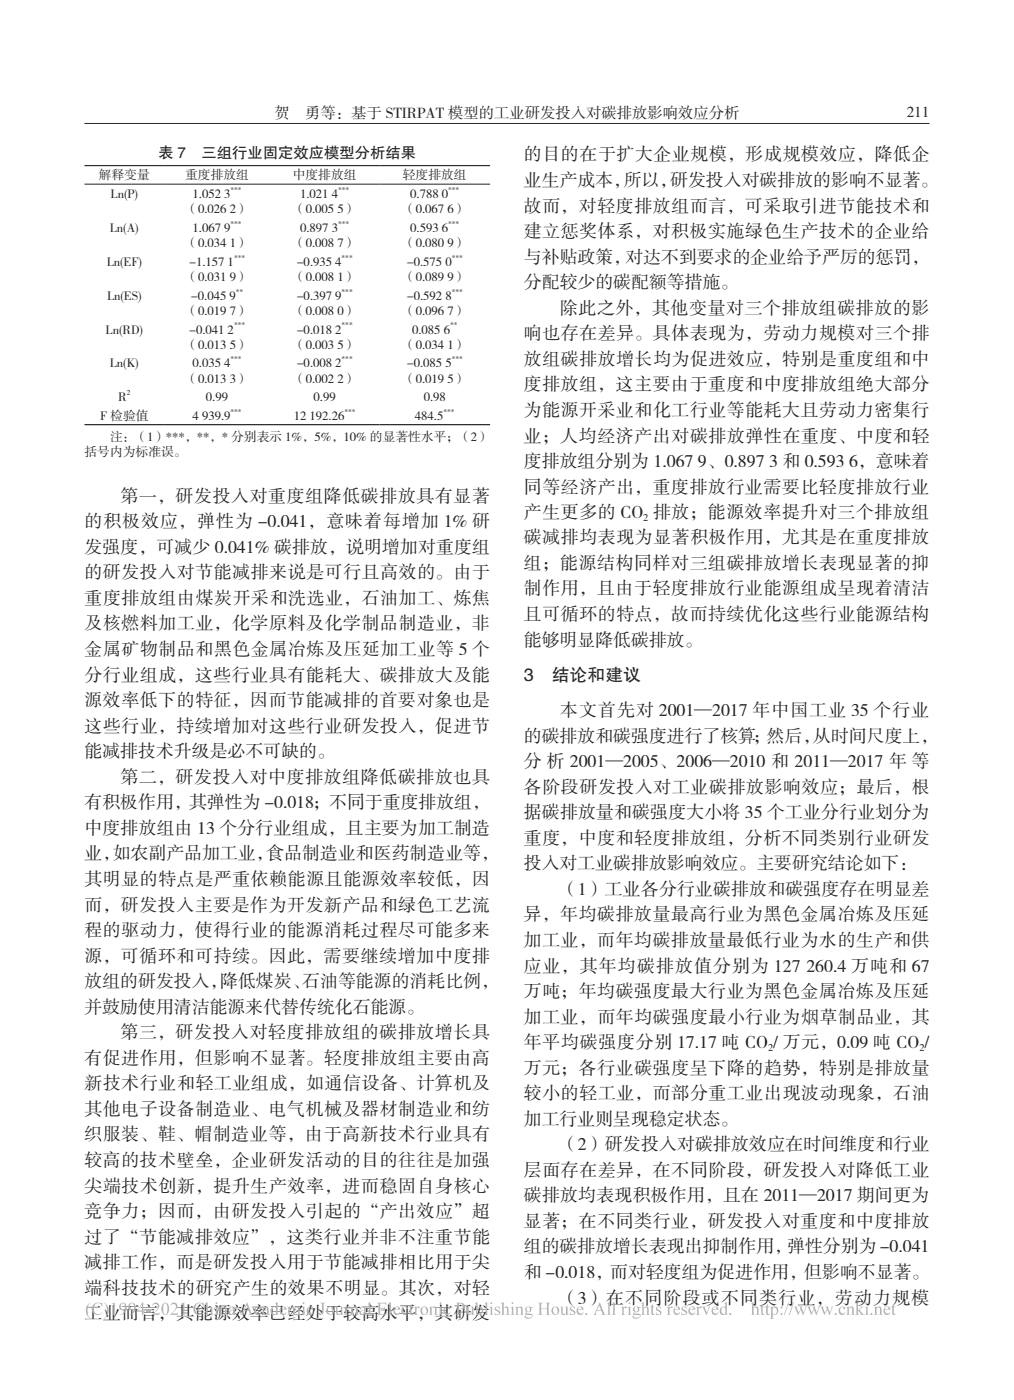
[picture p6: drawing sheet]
<svg xmlns="http://www.w3.org/2000/svg" width="210mm" height="290mm" viewBox="0 0 210 290" stroke-linecap="round" stroke-linejoin="round" font-family="sans-serif">
<path d="M17.5 25.6h175M17.5 38.1h84" fill="none" stroke="#231f20" stroke-width=".21"/>
<path d="M17.5 34.3h84M17.5 88h84" fill="none" stroke="#231f20" stroke-width=".25"/>
<g fill="#b3b3b3">
<path d="M67.5 271.5a.85 .85 0 0 1 1.7 0 .85 .85 0 0 1-1.7 0zM68.1 270.8a.99 .99 0 0 0 .3 1.5 .85 .85 0 0 0 .4-.8 .85 .85 0 0 0-.6-.7z" fill-rule="evenodd"/>
<path d="M19.5 270.1a1.78 1.78 0 0 1 1.5-.2l.1-.1 .1 .9a.92 .92 0 0 0-1.1-.7 .92 .92 0 0 0-.7 1.2 .98 .98 0 0 0 .7 1 .98 .98 0 0 0 1.2-.4 1.24 1.24 0 0 1-1.9 .3 1.24 1.24 0 0 1 .1-2z" fill-rule="evenodd"/>
<path d="M56.9 270l.6-.2v2.3l.2 .1-.5 .2v-.3a.74 .74 0 0 1-1 .1 .74 .74 0 0 1-.1-1.1l.5-.4 .6 .1v-.7zM56.6 270.9a.75 .75 0 0 0-.2 .8 .75 .75 0 0 0 .6 .4l.2-.1v-.8a.38 .38 0 0 0-.2-.4 .38 .38 0 0 0-.4 .1z" fill-rule="evenodd"/>
<path d="M138 270.8l.6-.2v.4l.3-.3 .3-.1a.2 .2 0 0 1 0 .4 .2 .2 0 0 1-.3-.1l-.3 .3v.9l.4 .3h-.9l.2-.2v-1.3z" fill-rule="evenodd"/>
<path d="M175.2 270.8l.6-.2v.3a.54 .54 0 0 1 .7-.3 .54 .54 0 0 1 .3 .7v.8l.3 .3h-.9l.3-.3v-1l-.3-.3-.4 .3v1l.3 .3h-.9l.2-.1 .1-.3v-1.1z" fill-rule="evenodd"/>
<path d="M29.5 269.8h.2v1.6h.3v.3h-.3v.7h-.3v-.7h-1v-.2zM29.4 270.2l-.9 1.2h.9z" fill-rule="evenodd"/>
<path d="M30.3 271.3h1v.4h-1z" fill-rule="evenodd"/>
<path d="M167.1 270.7h.8l-.2 .1 .4 1.1 .4-.8-.3-.4h.7l-.2 .2 .5 1 .3-1.1-.2-.1h.5l-.7 1.7-.5-1.1-.6 1.1-.6-1.5z" fill-rule="evenodd"/>
<path d="M21.5 269.8a1.91 1.91 0 0 1 0 3.4 2.47 2.47 0 0 0 0-3.4z" fill-rule="evenodd"/>
<path d="M108.9 270.8l.5-.2 .9 .2-.3 .1a.68 .68 0 0 1-.2 .8 .68 .68 0 0 1-.7 .1l-.1 .2 .2 .1a.72 .72 0 0 1 1.1 .5 .9 .9 0 0 1-.8 .6 .9 .9 0 0 1-.8-.5l.2-.3-.1-.4 .3-.2-.3-.4zM109.1 270.8a.49 .49 0 0 0 0 .6 .49 .49 0 0 0 .6 .2 .5 .5 0 0 0 0-.6 .5 .5 0 0 0-.6-.2zM109 272.4l-.1 .2a.73 .73 0 0 0 .7 .4 .73 .73 0 0 0 .6-.5z" fill-rule="evenodd"/>
<path d="M37.5 270.1l.7-.3v2.4l.3 .2h-.9l.3-.2v-2z" fill-rule="evenodd"/>
<path d="M114.2 271.5a.84 .84 0 0 1 1.6 0 .84 .84 0 0 1-1.6 0zM114.8 270.8a.99 .99 0 0 0 .3 1.5 .85 .85 0 0 0 .4-.8 .85 .85 0 0 0-.6-.7z" fill-rule="evenodd"/>
<path d="M92.1 270.9a.56 .56 0 0 1 .6-.3 .56 .56 0 0 1 .5 .5 .27 .27 0 0 1-.3 0 .27 .27 0 0 1-.1-.3 .6 .6 0 0 0-.7 .4 .6 .6 0 0 0 .2 .7 .55 .55 0 0 0 .6 .2 .55 .55 0 0 0 .4-.4 .76 .76 0 0 1-1 .7 .76 .76 0 0 1-.4-1.1z" fill-rule="evenodd"/>
<path d="M45.3 270.8l.6-.2v.3a.54 .54 0 0 1 .7-.3 .54 .54 0 0 1 .3 .7v.8l.3 .3h-.8l.2-.3v-1l-.2-.3-.5 .3v1l.3 .3h-.9l.2-.1 .1-.3v-1.1z" fill-rule="evenodd"/>
<path d="M47.6 270.8a.6 .6 0 0 1 .7-.2 .6 .6 0 0 1 .3 .6v.9h.3l-.4 .3-.2-.3a.51 .51 0 0 1-.9 .1 .51 .51 0 0 1 .4-.8l.5-.1v-.3a.32 .32 0 0 0-.4-.2 .32 .32 0 0 0-.2 .4l-.3-.1zM47.7 271.7a.34 .34 0 0 0 .1 .5 .34 .34 0 0 0 .5-.2v-.6z" fill-rule="evenodd"/>
<path d="M76.1 270l.6-.2v2.3l.2 .3h-.8l.3-.2v-2.1z" fill-rule="evenodd"/>
<path d="M51.2 269.8l.8 2.1 .5 .5h-1l.2-.2-.2-.7h-.9l-.3 .6 .3 .3h-.8l.3-.3zM51.1 270.4l-.5 1h.9z" fill-rule="evenodd"/>
<path d="M118.1 270.8l.9-.2v.6a.44 .44 0 0 0-.3-.4 .44 .44 0 0 0-.5 .1l.3 .4a.59 .59 0 0 1 .6 .8 .59 .59 0 0 1-1 .2l-.1 .1v-.6a.48 .48 0 0 0 .4 .5 .48 .48 0 0 0 .5-.3l-.1-.2-.8-.6z" fill-rule="evenodd"/>
<path d="M80.4 270l.6-.2v2.2v.3l.2 .1h-.8l.2-.2 .1-.2v-1.8l-.1-.2z" fill-rule="evenodd"/>
<path d="M59.4 270.8l.6-.2v.4a.55 .55 0 0 1 .5-.4 .55 .55 0 0 1 .5 .4 .53 .53 0 0 1 .7-.4 .53 .53 0 0 1 .4 .7v.9l.2 .2h-.8l.2-.2v-1a.35 .35 0 0 0-.3-.4 .35 .35 0 0 0-.4 .4v1l.3 .2h-.8l.2-.2v-1a.37 .37 0 0 0-.3-.4 .37 .37 0 0 0-.4 .3v1.1l.3 .2h-.9l.3-.1v-.3v-1.1z" fill-rule="evenodd"/>
<path d="M62.7 269.9a.2 .2 0 0 1 .4 0 .2 .2 0 0 1-.4 0zM62.4 270.8l.6-.2v1.6l.3 .2h-.8l.2-.3v-1.2z" fill-rule="evenodd"/>
<path d="M177.1 270l.6-.2v1.6l.5-.5v-.2h.7l-.9 .6 1 1.1h-.8l.1-.2-.6-.8v.8l.2 .2h-.8l.2-.1 .1-.3v-1.9z" fill-rule="evenodd"/>
<path d="M179.3 269.9a.2 .2 0 0 1 .4 0 .2 .2 0 0 1-.4 0zM179.1 270.8l.6-.2v1.5l.3 .3h-.9l.3-.2v-.2l-.1-1.1z" fill-rule="evenodd"/>
<path d="M126.8 270l.5-.2v2.4l.3 .2h-.8l.2-.4v-1.9z" fill-rule="evenodd"/>
<path d="M78 269.9h2v.5l-.2-.3-1.1-.1v1l.9-.1 .1-.3v.9l-.2-.3-.8-.1v1l.2 .1a.9 .9 0 0 0 1.2-.5l-.2 .7h-1.9l.3-.2 .1-.3v-1.8z" fill-rule="evenodd"/>
<path d="M69.3 270.7h.6v1.1a.36 .36 0 0 0 .3 .4 .36 .36 0 0 0 .4-.3v-1l-.3-.2h.6v1.4l.3 .1-.6 .2v-.3a.52 .52 0 0 1-.7 .3 .52 .52 0 0 1-.3-.6v-1z" fill-rule="evenodd"/>
<path d="M71.2 270.8l.6-.2v.4l.3-.3 .3 .1a.23 .23 0 0 1-.1 .2 .23 .23 0 0 1-.3-.1l-.2 .3v.9l.3 .3h-.9l.3-.2v-1.3z" fill-rule="evenodd"/>
<path d="M180.9 270.8l.6-.2v.3a.54 .54 0 0 1 .7-.3 .54 .54 0 0 1 .4 .7v.9l.2 .2h-.8l.2-.3v-.8v-.4l-.2-.1-.5 .3v1l.3 .3h-.8l.2-.3v-1.2z" fill-rule="evenodd"/>
<path d="M18.4 270.1l.4-.3a2.47 2.47 0 0 0 0 3.4 1.93 1.93 0 0 1-.4-3.1z" fill-rule="evenodd"/>
<path d="M91 269.9a.2 .2 0 0 1 .4 0 .2 .2 0 0 1-.4 0zM90.8 270.8l.6-.2v1.6l.3 .2h-.9l.3-.3v-1.2z" fill-rule="evenodd"/>
<path d="M40.5 270.1a1.76 1.76 0 0 1 1.5-.2l.2-.1v.9a.9 .9 0 0 0-1.1-.7 .9 .9 0 0 0-.6 1.2 .96 .96 0 0 0 .6 1 .96 .96 0 0 0 1.2-.4 1.24 1.24 0 0 1-1.9 .3 1.24 1.24 0 0 1 .1-2z" fill-rule="evenodd"/>
<path d="M128.6 270.8l.6-.2v.4l.4-.4a.18 .18 0 0 1 .2 .2 .18 .18 0 0 1-.1 .2l-.3-.1-.2 .3v1l.3 .2h-.9l.2-.2 .1-.2-.1-1.1z" fill-rule="evenodd"/>
<path d="M83.4 270.9a.56 .56 0 0 1 .6-.3 .56 .56 0 0 1 .4 .5 .27 .27 0 0 1-.3 0 .27 .27 0 0 1-.1-.3 .6 .6 0 0 0-.6 .4 .6 .6 0 0 0 .2 .7 .55 .55 0 0 0 .5 .2 .55 .55 0 0 0 .5-.4 .76 .76 0 0 1-1 .7 .76 .76 0 0 1-.5-1.1z" fill-rule="evenodd"/>
<path d="M85.7 270.8l.6-.2v.4l.4-.4a.18 .18 0 0 1 .2 .2 .18 .18 0 0 1-.1 .2l-.3-.1-.2 .3v1l.3 .2h-.9l.2-.2 .1-.2-.1-1.1z" fill-rule="evenodd"/>
<path d="M183.2 270.9a.67 .67 0 0 1 .8-.2 .67 .67 0 0 1 .4 .6h-1.2a.6 .6 0 0 0 .4 .8 .6 .6 0 0 0 .8-.4 .73 .73 0 0 1-1 .7 .73 .73 0 0 1-.4-1.1zM183.4 270.8l-.2 .4h.8a.4 .4 0 0 0-.2-.4 .4 .4 0 0 0-.4 0z" fill-rule="evenodd"/>
<path d="M88.8 270.8l.6-.2v.3a.54 .54 0 0 1 .7-.3 .54 .54 0 0 1 .3 .7v.9l.3 .2h-.8l.2-.3v-.8l-.1-.4-.2-.1-.4 .3v1l.2 .3h-.8l.3-.3v-1.2z" fill-rule="evenodd"/>
<path d="M54.6 270.8a.62 .62 0 0 1 .7-.2 .62 .62 0 0 1 .3 .6v.9h.3l-.4 .3-.2-.3a.51 .51 0 0 1-.9 .1 .51 .51 0 0 1 .4-.8l.5-.1v-.3a.36 .36 0 0 0-.5-.2 .36 .36 0 0 0-.2 .4l-.2-.1zM54.7 271.7l-.1 .2 .2 .3 .5-.2v-.6z" fill-rule="evenodd"/>
<path d="M42.4 270l.6-.2v1.1a.54 .54 0 0 1 .7-.3 .54 .54 0 0 1 .3 .8v.8l.3 .2h-.9l.3-.3v-1a.35 .35 0 0 0-.3-.3 .35 .35 0 0 0-.4 .3v1.1l.3 .2h-.9l.3-.3v-2z" fill-rule="evenodd"/>
<path d="M141.3 270.8l.9-.2v.6a.44 .44 0 0 0-.3-.4 .44 .44 0 0 0-.5 .1l.3 .4a.59 .59 0 0 1 .5 .8 .59 .59 0 0 1-.9 .2l-.2 .1v-.6a.48 .48 0 0 0 .4 .5 .48 .48 0 0 0 .5-.3v-.2l-.8-.6z" fill-rule="evenodd"/>
<path d="M94.4 269.9h.9a.76 .76 0 0 1 1 .8 .76 .76 0 0 1-1.2 .5v.9l.3 .3h-1l.3-.2v-.3v-1.8zM95.1 270v1.1a.57 .57 0 0 0 .8-.5 .57 .57 0 0 0-.8-.6z" fill-rule="evenodd"/>
<path d="M96.4 270.7h.6v1.1a.36 .36 0 0 0 .3 .4 .36 .36 0 0 0 .4-.3v-1l-.2-.2h.5v1.4l.3 .1-.6 .2v-.3a.54 .54 0 0 1-.6 .3 .54 .54 0 0 1-.4-.6v-1z" fill-rule="evenodd"/>
<path d="M98.3 270l.6-.2v1.1a.7 .7 0 0 1 .9-.1 .7 .7 0 0 1 .2 .9 .92 .92 0 0 1-1.4 .5v-2l-.1-.2zM98.9 271.1v1a.65 .65 0 0 0 .9-.4 .65 .65 0 0 0-.6-.8z" fill-rule="evenodd"/>
<path d="M100.3 270l.6-.2v2.3l.2 .3h-.8l.3-.2v-2.1z" fill-rule="evenodd"/>
<path d="M101.6 269.9a.18 .18 0 0 1 .3 0 .18 .18 0 0 1-.3 0zM101.4 270.8l.5-.2v1.5l.3 .3h-.8l.2-.2v-.2v-1.1z" fill-rule="evenodd"/>
<path d="M161.6 270.8a.25 .25 0 0 1 .5 0 .25 .25 0 0 1-.5 0zM161.6 272.2a.25 .25 0 0 1 .5 0 .25 .25 0 0 1-.5 0z" fill-rule="evenodd"/>
<path d="M103.7 270l.6-.2v1.1a.54 .54 0 0 1 .7-.3 .54 .54 0 0 1 .3 .8v.8l.3 .2h-.9l.3-.3v-1a.35 .35 0 0 0-.3-.3 .35 .35 0 0 0-.4 .3v1.1l.3 .2h-.8l.2-.3v-2z" fill-rule="evenodd"/>
<path d="M150 270l.5-.2v2.3l.3 .1-.6 .2v-.3a.74 .74 0 0 1-1 .1 .74 .74 0 0 1-.1-1.1l.5-.4 .6 .1v-.7zM149.5 270.9a.77 .77 0 0 0 .6 1.2l.1-.1v-.8a.39 .39 0 0 0-.2-.4 .39 .39 0 0 0-.5 .1z" fill-rule="evenodd"/>
<path d="M173.9 270.9a.59 .59 0 0 1 .7-.3 .59 .59 0 0 1 .4 .5 .29 .29 0 0 1-.3 0 .29 .29 0 0 1-.1-.3 .6 .6 0 0 0-.6 .4 .6 .6 0 0 0 .1 .7 .55 .55 0 0 0 .6 .2 .55 .55 0 0 0 .4-.4 .76 .76 0 0 1-1 .7 .76 .76 0 0 1-.4-1.1z" fill-rule="evenodd"/>
<path d="M35.6 270a.77 .77 0 0 1 1.1 .2 .77 .77 0 0 1-.3 1.1l-.8 .8h1l.3-.2-.2 .5h-1.5a2.65 2.65 0 0 0 1.2-2 .6 .6 0 0 0-.6-.3 .6 .6 0 0 0-.5 .4z" fill-rule="evenodd"/>
<path d="M26.9 270a.86 .86 0 0 1 1 .1 .86 .86 0 0 1 .2 1 1.38 1.38 0 0 1-1.5 1.3 1.21 1.21 0 0 0 1.1-1.1 .78 .78 0 0 1-1.1-.2 .78 .78 0 0 1 .3-1.1zM27 270.1a.64 .64 0 0 0-.1 .8 .64 .64 0 0 0 .8 .3 .74 .74 0 0 0-.5-1.2z" fill-rule="evenodd"/>
<path d="M111.4 269.9h1l-.3 .2v1h1.2v-1.1l-.4-.1h1.1l-.3 .1-.1 .3v1.8l.4 .3h-1.1l.3-.2 .1-1h-1.2v1l.3 .2h-1l.3-.2v-.3v-1.9z" fill-rule="evenodd"/>
<path d="M116 270.7h.5v1.1a.36 .36 0 0 0 .3 .4 .36 .36 0 0 0 .4-.3v-1l-.2-.2h.5v1.4l.3 .1-.6 .2v-.3a.52 .52 0 0 1-.6 .3 .52 .52 0 0 1-.4-.6v-1z" fill-rule="evenodd"/>
<path d="M164.3 269.8h.1l-.9 2.6h-.1z" fill-rule="evenodd"/>
<path d="M119.7 270.9a.67 .67 0 0 1 .7-.2 .67 .67 0 0 1 .5 .6h-1.2a.6 .6 0 0 0 .4 .8 .6 .6 0 0 0 .7-.4 .74 .74 0 0 1-.9 .7 .74 .74 0 0 1-.5-1.1zM119.8 270.8l-.1 .4h.8a.39 .39 0 0 0-.2-.4 .39 .39 0 0 0-.5 0z" fill-rule="evenodd"/>
<path d="M23.1 270.1l.6-.3v2.3l.4 .3h-1l.3-.2 .1-1.6-.1-.4z" fill-rule="evenodd"/>
<path d="M52.9 270.9a.59 .59 0 0 1 .7-.3 .59 .59 0 0 1 .4 .5 .29 .29 0 0 1-.3 0 .29 .29 0 0 1-.1-.3 .6 .6 0 0 0-.7 .4 .6 .6 0 0 0 .2 .7 .55 .55 0 0 0 .6 .2 .55 .55 0 0 0 .4-.4 .76 .76 0 0 1-1 .7 .76 .76 0 0 1-.4-1.1z" fill-rule="evenodd"/>
<path d="M169.9 270.7h.7l-.1 .3 .4 .9 .3-.8-.3-.4h.7l-.1 .2 .4 1 .4-1-.3-.2h.6l-.3 .2-.5 1.5-.5-1.1-.6 1.1z" fill-rule="evenodd"/>
<path d="M66.3 269.9h1.1l-.4 .2v1.4a.58 .58 0 0 1-.2 .8 .58 .58 0 0 1-.8-.2l.2-.2 .3 .4 .2-.2v-1.9z" fill-rule="evenodd"/>
<path d="M132.8 270l.5-.2v1.1a.55 .55 0 0 1 .7-.2 .55 .55 0 0 1 .3 .7v.7l.3 .3h-.8l.2-.3v-1a.35 .35 0 0 0-.3-.3 .35 .35 0 0 0-.4 .3v1l.3 .3h-.8l.2-.1v-.3v-1.8v-.2z" fill-rule="evenodd"/>
<path d="M106 269.9a.18 .18 0 0 1 .3 0 .18 .18 0 0 1-.3 0zM105.7 270.8l.6-.2v1.5l.3 .3h-.9l.3-.2v-.2v-1.1z" fill-rule="evenodd"/>
<path d="M125.7 270l.6-.2v2.2v.3l.2 .1h-.8l.2-.2 .1-.2v-1.8l-.1-.2z" fill-rule="evenodd"/>
<path d="M130.2 269.9a.2 .2 0 0 1 .4 0 .2 .2 0 0 1-.4 0zM129.9 270.8l.6-.2v1.5l.3 .3h-.8l.2-.2v-1.3z" fill-rule="evenodd"/>
<path d="M106.6 270.8l.6-.2v.3a.54 .54 0 0 1 .7-.3 .54 .54 0 0 1 .3 .7v.8l.3 .3h-.8l.2-.3v-1l-.2-.3-.5 .3v1l.3 .3h-.9l.3-.1v-.3v-1.1z" fill-rule="evenodd"/>
<path d="M81.7 270.9a.67 .67 0 0 1 .7-.2 .67 .67 0 0 1 .5 .6h-1.2a.6 .6 0 0 0 .4 .8 .6 .6 0 0 0 .7-.4 .73 .73 0 0 1-.9 .7 .73 .73 0 0 1-.4-1.1zM81.8 270.8l-.1 .4h.8a.4 .4 0 0 0-.2-.4 .4 .4 0 0 0-.5 0z" fill-rule="evenodd"/>
<path d="M85.2 270.1v.6h.4l-.4 .1v1.3l.2 .1 .3-.1a.39 .39 0 0 1-.5 .3 .39 .39 0 0 1-.3-.5v-1.1l-.3-.1z" fill-rule="evenodd"/>
<path d="M136 270.8l.8-.2v.6a.45 .45 0 0 0-.2-.4 .45 .45 0 0 0-.5 .1v.2l.2 .2a.59 .59 0 0 1 .6 .8 .59 .59 0 0 1-.9 .2l-.1 .1v-.6a.45 .45 0 0 0 .3 .5 .45 .45 0 0 0 .5-.3l-.1-.2-.7-.4z" fill-rule="evenodd"/>
<path d="M25 270a.93 .93 0 0 1 1.1 .2 .93 .93 0 0 1 .1 1.2 1.34 1.34 0 0 1-1.5 1 1.26 1.26 0 0 0 1.1-1.1 .77 .77 0 0 1-1.1-.3 .77 .77 0 0 1 .3-1zM25.3 270a.64 .64 0 0 0-.3 .8 .64 .64 0 0 0 .9 .3 .99 .99 0 0 0-.5-1.2z" fill-rule="evenodd"/>
<path d="M87 271.5a.85 .85 0 0 1 1.7 0 .85 .85 0 0 1-1.7 0zM87.5 270.9a.86 .86 0 0 0 .6 1.4 .91 .91 0 0 0-.4-1.5z" fill-rule="evenodd"/>
<path d="M142.8 270.9a.67 .67 0 0 1 .8-.2 .67 .67 0 0 1 .4 .6h-1.2a.6 .6 0 0 0 .4 .8 .6 .6 0 0 0 .8-.4 .74 .74 0 0 1-1 .7 .74 .74 0 0 1-.4-1.1zM143 270.8l-.2 .4h.8a.39 .39 0 0 0-.2-.4 .39 .39 0 0 0-.4 0z" fill-rule="evenodd"/>
<path d="M144.1 270.8l.6-.2v.4l.4-.4a.18 .18 0 0 1 .2 .2 .18 .18 0 0 1-.1 .2l-.3-.1-.2 .3v1l.3 .2h-.9l.2-.2 .1-.2v-1.1z" fill-rule="evenodd"/>
<path d="M147.6 270.9a.67 .67 0 0 1 .8-.2 .67 .67 0 0 1 .4 .6h-1.2a.6 .6 0 0 0 .4 .8 .6 .6 0 0 0 .8-.4 .74 .74 0 0 1-1 .7 .74 .74 0 0 1-.4-1.1zM147.8 270.8l-.2 .4h.8a.39 .39 0 0 0-.2-.4 .39 .39 0 0 0-.4 0z" fill-rule="evenodd"/>
<path d="M33.8 270.1a.75 .75 0 0 1 .9-.2 .75 .75 0 0 1 .3 .9 1.09 1.09 0 0 1-1 1.5 1.75 1.75 0 0 1-.2-2.2zM34.1 270a2.28 2.28 0 0 0 0 2.3h.1a1.76 1.76 0 0 0 .3-2.2z" fill-rule="evenodd"/>
<path d="M139.7 270.9a.67 .67 0 0 1 .7-.2 .67 .67 0 0 1 .5 .6h-1.2a.6 .6 0 0 0 .4 .8 .6 .6 0 0 0 .7-.4 .73 .73 0 0 1-.9 .7 .73 .73 0 0 1-.4-1.1zM139.8 270.8l-.1 .4h.8a.4 .4 0 0 0-.2-.4 .4 .4 0 0 0-.5 0z" fill-rule="evenodd"/>
<path d="M155.5 270l.6-.2v1.1a.55 .55 0 0 1 .7-.3 .55 .55 0 0 1 .3 .8v.8l.2 .2h-.8l.3-.3v-1a.35 .35 0 0 0-.4-.3 .35 .35 0 0 0-.3 .3v1.1l.2 .2h-.8l.3-.2v-2.1z" fill-rule="evenodd"/>
<path d="M157.9 270.1v.6h.4l-.4 .1 .1 1.3v.1l.4-.1a.38 .38 0 0 1-.4 .3 .38 .38 0 0 1-.3-.5v-1.1l-.3-.1z" fill-rule="evenodd"/>
<path d="M131.3 270.8l.5-.2 .8 .2v.1h-.3a.68 .68 0 0 1-.1 .8 .68 .68 0 0 1-.8 .1l-.1 .2 .3 .1a.75 .75 0 0 1 1.1 .5 .93 .93 0 0 1-.9 .6 .93 .93 0 0 1-.8-.5l.3-.3-.2-.3 .3-.3-.3-.4zM131.5 270.8a.49 .49 0 0 0-.1 .6 .49 .49 0 0 0 .6 .2 .5 .5 0 0 0 .1-.6 .5 .5 0 0 0-.6-.2zM131.4 272.4l-.2 .2a.72 .72 0 0 0 .7 .4 .72 .72 0 0 0 .6-.5z" fill-rule="evenodd"/>
<path d="M159.4 270.8l.6-.2v.4a.62 .62 0 0 1 .8-.3 .62 .62 0 0 1 .4 .7 .76 .76 0 0 1-.3 .9 .76 .76 0 0 1-.9 0v.6l.3 .3h-.9l.3-.2v-2.1zM160.2 271l-.2 .1v.7a.47 .47 0 0 0 .6 .5 .47 .47 0 0 0 .3-.7 .5 .5 0 0 0-.1-.6 .5 .5 0 0 0-.6 0z" fill-rule="evenodd"/>
<path d="M102.6 270.8l.9-.2v.6a.47 .47 0 0 0-.3-.4 .47 .47 0 0 0-.5 .1l.2 .4a.59 .59 0 0 1 .6 .8 .59 .59 0 0 1-.9 .2l-.2 .1v-.6a.48 .48 0 0 0 .4 .5 .48 .48 0 0 0 .5-.3l-.1-.2-.7-.4z" fill-rule="evenodd"/>
<path d="M163.3 269.8h.1l-.9 2.6h-.2z" fill-rule="evenodd"/>
<path d="M145.3 270.7h.9l-.2 .2 .4 1 .4-1.1-.2-.1h.5l-.8 1.7-.7-1.6z" fill-rule="evenodd"/>
<path d="M31.8 270a.77 .77 0 0 1 1.1 .2 .77 .77 0 0 1-.3 1.1l-.7 .8h.9l.3-.2-.2 .5-1.4-.1a2.08 2.08 0 0 0 1.1-1.9 .62 .62 0 0 0-1.1 .1z" fill-rule="evenodd"/>
<path d="M164.4 270.7h.7l-.1 .2 .4 1 .4-.8-.3-.4h.7l-.2 .2 .4 1 .4-1.1-.2-.1h.5l-.2 .2-.5 1.5-.6-1.1-.5 1.1-.6-1.5z" fill-rule="evenodd"/>
<path d="M124.2 269.8l.9 2.1 .4 .5h-1l.2-.2-.1-.7h-1l-.3 .6 .3 .3h-.8l.4-.3zM124.1 270.4l-.5 1h.9z" fill-rule="evenodd"/>
<path d="M58.1 270.9a.67 .67 0 0 1 .8-.2 .67 .67 0 0 1 .4 .6h-1.1a.6 .6 0 0 0 .3 .8 .6 .6 0 0 0 .8-.4 .74 .74 0 0 1-1 .7 .74 .74 0 0 1-.4-1.1zM58.3 270.8l-.1 .4h.7a.39 .39 0 0 0-.1-.4 .39 .39 0 0 0-.5 0z" fill-rule="evenodd"/>
<path d="M63.7 270.9a.56 .56 0 0 1 .7-.3 .56 .56 0 0 1 .4 .5 .27 .27 0 0 1-.3 0 .27 .27 0 0 1-.1-.3 .6 .6 0 0 0-.6 .4 .6 .6 0 0 0 .2 .7 .55 .55 0 0 0 .5 .2 .55 .55 0 0 0 .4-.4 .76 .76 0 0 1-.9 .7 .76 .76 0 0 1-.5-1.1z" fill-rule="evenodd"/>
<path d="M135.1 270.1l.1 .6h.4l-.4 .1v1.3l.2 .1 .2-.1a.38 .38 0 0 1-.4 .3 .38 .38 0 0 1-.3-.5v-1.1l-.3-.1z" fill-rule="evenodd"/>
<path d="M158.9 270.1l.1 .6h.4l-.4 .1v1.3l.1 .1 .3-.1a.38 .38 0 0 1-.4 .3 .38 .38 0 0 1-.3-.5v-1.1l-.3-.1z" fill-rule="evenodd"/>
<path d="M44.6 269.9a.2 .2 0 0 1 .4 0 .2 .2 0 0 1-.4 0zM44.4 270.8l.6-.2v1.5l.3 .3h-.9l.3-.2v-.2v-1.1z" fill-rule="evenodd"/>
<path d="M72.4 270.8l.6-.2v.3a.54 .54 0 0 1 .7-.3 .54 .54 0 0 1 .3 .7v.9l.3 .2h-.8l.2-.3v-.8v-.4l-.3-.1-.4 .3v1l.3 .3h-.8l.2-.3v-1.2z" fill-rule="evenodd"/>
<path d="M74.7 270.8a.62 .62 0 0 1 .7-.2 .62 .62 0 0 1 .3 .6v.9h.3l-.4 .3-.2-.3a.51 .51 0 0 1-.9 .1 .51 .51 0 0 1 .5-.8l.4-.1v-.3a.36 .36 0 0 0-.5-.2 .36 .36 0 0 0-.2 .4l-.2-.1zM74.8 271.7v.2l.1 .3 .5-.2v-.6z" fill-rule="evenodd"/>
<path d="M185 270.1l.1 .6h.4l-.4 .1v1.3l.1 .1 .3-.1a.38 .38 0 0 1-.4 .3 .38 .38 0 0 1-.3-.5v-1.1l-.3-.1z" fill-rule="evenodd"/>
<circle cx="121.4" cy="272.2" r=".22"/>
<circle cx="173.1" cy="272.2" r=".22"/>
<circle cx="151.2" cy="272.2" r=".22"/>
<circle cx="180.5" cy="272.2" r=".22"/>
</g>
<g font-size="3.7" fill="#231f20">
<text x="108.5" y="33.2">的目的在于扩大企业规模，形成规模效应，降低企</text>
<text x="108.5" y="38.5">业生产成本，所以，研发投入对碳排放的影响不显著。</text>
<text x="108.5" y="43.8">故而，对轻度排放组而言，可采取引进节能技术和</text>
<text x="108.5" y="49.1">建立惩奖体系，对积极实施绿色生产技术的企业给</text>
<text x="108.5" y="54.4">与补贴政策，对达不到要求的企业给予严厉的惩罚，</text>
<text x="108.5" y="59.7">分配较少的碳配额等措施。</text>
<text x="116" y="65">除此之外，其他变量对三个排放组碳排放的影</text>
<text x="108.5" y="70.3">响也存在差异。具体表现为，劳动力规模对三个排</text>
<text x="108.5" y="75.6">放组碳排放增长均为促进效应，特别是重度组和中</text>
<text x="108.5" y="80.9">度排放组，这主要由于重度和中度排放组绝大部分</text>
<text x="108.5" y="86.2">为能源开采业和化工行业等能耗大且劳动力密集行</text>
<text x="108.5" y="91.5">业；人均经济产出对碳排放弹性在重度、中度和轻</text>
<text x="108.5" y="96.8">度排放组分别为 1.067 9、0.897 3 和 0.593 6，意味着</text>
<text x="25" y="103.9">第一，研发投入对重度组降低碳排放具有显著</text>
<text x="108.5" y="102">同等经济产出，重度排放行业需要比轻度排放行业</text>
<text x="108.5" y="107.3">产生更多的 CO 排放；能源效率提升对三个排放组</text>
<text x="17.5" y="109.2">的积极效应，弹性为 -0.041，意味着每增加 1% 研</text>
<text x="108.5" y="112.6">碳减排均表现为显著积极作用，尤其是在重度排放</text>
<text x="17.5" y="114.5">发强度，可减少 0.041% 碳排放，说明增加对重度组</text>
<text x="17.5" y="119.8">的研发投入对节能减排来说是可行且高效的。由于</text>
<text x="108.5" y="117.9">组；能源结构同样对三组碳排放增长表现显著的抑</text>
<text x="17.5" y="125.1">重度排放组由煤炭开采和洗选业，石油加工、炼焦</text>
<text x="108.5" y="123.1">制作用，且由于轻度排放行业能源组成呈现着清洁</text>
<text x="17.5" y="130.4">及核燃料加工业，化学原料及化学制品制造业，非</text>
<text x="108.5" y="128.4">且可循环的特点，故而持续优化这些行业能源结构</text>
<text x="17.5" y="135.7">金属矿物制品和黑色金属冶炼及压延加工业等 5 个</text>
<text x="108.5" y="133.7">能够明显降低碳排放。</text>
<text x="17.5" y="141">分行业组成，这些行业具有能耗大、碳排放大及能</text>
<text x="108.5" y="141">3　结论和建议</text>
<text x="17.5" y="146.3">源效率低下的特征，因而节能减排的首要对象也是</text>
<text x="116" y="148.3">本文首先对 2001—2017 年中国工业 35 个行业</text>
<text x="17.5" y="151.6">这些行业，持续增加对这些行业研发投入，促进节</text>
<text x="108.5" y="153.6">的碳排放和碳强度进行了核算；然后，从时间尺度上，</text>
<text x="17.5" y="156.8">能减排技术升级是必不可缺的。</text>
<text x="108.5" y="158.9">分 析 2001—2005、2006—2010 和 2011—2017 年 等</text>
<text x="17.5" y="167.4">有积极作用，其弹性为 -0.018；不同于重度排放组，</text>
<text x="25" y="162.1">第二，研发投入对中度排放组降低碳排放也具</text>
<text x="108.5" y="164.2">各阶段研发投入对工业碳排放影响效应；最后，根</text>
<text x="17.5" y="172.7">中度排放组由 13 个分行业组成，且主要为加工制造</text>
<text x="108.5" y="169.5">据碳排放量和碳强度大小将 35 个工业分行业划分为</text>
<text x="17.5" y="178">业，如农副产品加工业，食品制造业和医药制造业等，</text>
<text x="108.5" y="174.8">重度，中度和轻度排放组，分析不同类别行业研发</text>
<text x="17.5" y="183.3">其明显的特点是严重依赖能源且能源效率较低，因</text>
<text x="108.5" y="180.1">投入对工业碳排放影响效应。主要研究结论如下：</text>
<text x="116" y="185.4">（1）工业各分行业碳排放和碳强度存在明显差</text>
<text x="17.5" y="188.6">而，研发投入主要是作为开发新产品和绿色工艺流</text>
<text x="108.5" y="190.7">异，年均碳排放量最高行业为黑色金属冶炼及压延</text>
<text x="17.5" y="193.9">程的驱动力，使得行业的能源消耗过程尽可能多来</text>
<text x="108.5" y="196">加工业，而年均碳排放量最低行业为水的生产和供</text>
<text x="17.5" y="199.2">源，可循环和可持续。因此，需要继续增加中度排</text>
<text x="108.5" y="201.2">应业，其年均碳排放值分别为 127 260.4 万吨和 67</text>
<text x="17.5" y="204.5">放组的研发投入，降低煤炭、石油等能源的消耗比例，</text>
<text x="17.5" y="209.8">并鼓励使用清洁能源来代替传统化石能源。</text>
<text x="108.5" y="206.5">万吨；年均碳强度最大行业为黑色金属冶炼及压延</text>
<text x="25" y="215.1">第三，研发投入对轻度排放组的碳排放增长具</text>
<text x="108.5" y="211.8">加工业，而年均碳强度最小行业为烟草制品业，其</text>
<text x="17.5" y="220.4">有促进作用，但影响不显著。轻度排放组主要由高</text>
<text x="108.5" y="217.1">年平均碳强度分别 17.17 吨 CO / 万元，0.09 吨 CO /</text>
<text x="17.5" y="225.7">新技术行业和轻工业组成，如通信设备、计算机及</text>
<text x="108.5" y="222.4">万元；各行业碳强度呈下降的趋势，特别是排放量</text>
<text x="108.5" y="227.7">较小的轻工业，而部分重工业出现波动现象，石油</text>
<text x="17.5" y="231">其他电子设备制造业、电气机械及器材制造业和纺</text>
<text x="108.5" y="233">加工行业则呈现稳定状态。</text>
<text x="17.5" y="236.2">织服装、鞋、帽制造业等，由于高新技术行业具有</text>
<text x="116" y="238.3">（2）研发投入对碳排放效应在时间维度和行业</text>
<text x="17.5" y="241.5">较高的技术壁垒，企业研发活动的目的往往是加强</text>
<text x="108.5" y="243.6">层面存在差异，在不同阶段，研发投入对降低工业</text>
<text x="17.5" y="246.8">尖端技术创新，提升生产效率，进而稳固自身核心</text>
<text x="108.5" y="248.9">碳排放均表现积极作用，且在 2011—2017 期间更为</text>
<text x="17.5" y="252.1">竞争力；因而，由研发投入引起的“产出效应”超</text>
<text x="17.5" y="257.4">过了“节能减排效应”，这类行业并非不注重节能</text>
<text x="108.5" y="254.2">显著；在不同类行业，研发投入对重度和中度排放</text>
<text x="17.5" y="262.7">减排工作，而是研发投入用于节能减排相比用于尖</text>
<text x="108.5" y="259.4">组的碳排放增长表现出抑制作用，弹性分别为 -0.041</text>
<text x="17.5" y="268">端科技技术的研究产生的效果不明显。其次，对轻</text>
<text x="108.5" y="264.7">和 -0.018，而对轻度组为促进作用，但影响不显著。</text>
<text x="17.5" y="273.3">工业而言，其能源效率已经处于较高水平，其研发</text>
<text x="116" y="270">（3）在不同阶段或不同类行业，劳动力规模</text>
</g>
<g font-size="3.2" fill="#231f20">
<text x="56.9" y="24.4">贺　勇等：基于 STIRPAT 模型的工业研发投入对碳排放影响效应分析</text>
<text x="187.8" y="24.2">211</text>
<text x="32.8" y="32.7">表 7　三组行业固定效应模型分析结果</text>
</g>
<g font-size="2.6" fill="#231f20">
<text x="20.5" y="37.2">解释变量</text>
<text x="22.9" y="41">Ln(P)</text>
<text x="38.3" y="37.2">重度排放组</text>
<text x="39.9" y="41">1.052 3</text>
<text x="60.6" y="37.2">中度排放组</text>
<text x="62.2" y="41">1.021 4</text>
<text x="83.4" y="37.2">轻度排放组</text>
<text x="85" y="41">0.788 0</text>
<text x="38.4" y="44.2">（0.026 2）</text>
<text x="60.7" y="44.2">（0.005 5）</text>
<text x="83.5" y="44.2">（0.067 6）</text>
<text x="22.8" y="48">Ln(A)</text>
<text x="38.4" y="51.2">（0.034 1）</text>
<text x="39.9" y="48">1.067 9</text>
<text x="60.7" y="51.2">（0.008 7）</text>
<text x="62.2" y="48">0.897 3</text>
<text x="83.5" y="51.2">（0.080 9）</text>
<text x="85" y="48">0.593 6</text>
<text x="22.1" y="55.1">Ln(EF)</text>
<text x="38.4" y="58.2">（0.031 9）</text>
<text x="39.2" y="55.1">-1.157 1</text>
<text x="60.7" y="58.2">（0.008 1）</text>
<text x="61.4" y="55.1">-0.935 4</text>
<text x="83.5" y="58.2">（0.089 9）</text>
<text x="84.2" y="55.1">-0.575 0</text>
<text x="22.2" y="62.1">Ln(ES)</text>
<text x="38.4" y="65.3">（0.019 7）</text>
<text x="39.5" y="62.1">-0.045 9</text>
<text x="60.7" y="65.3">（0.008 0）</text>
<text x="61.4" y="62.1">-0.397 9</text>
<text x="83.5" y="65.3">（0.096 7）</text>
<text x="84.2" y="62.1">-0.592 8</text>
<text x="21.9" y="69.1">Ln(RD)</text>
<text x="39.2" y="69.1">-0.041 2</text>
<text x="61.4" y="69.1">-0.018 2</text>
<text x="85.3" y="69.1">0.085 6</text>
<text x="22.8" y="76.1">Ln(K)</text>
<text x="38.4" y="72.3">（0.013 5）</text>
<text x="39.9" y="76.1">0.035 4</text>
<text x="60.7" y="72.3">（0.003 5）</text>
<text x="61.4" y="76.1">-0.008 2</text>
<text x="83.5" y="72.3">（0.034 1）</text>
<text x="84.2" y="76.1">-0.085 5</text>
<text x="24.5" y="83.1">R</text>
<text x="38.4" y="79.3">（0.013 3）</text>
<text x="42.7" y="83.1">0.99</text>
<text x="60.7" y="79.3">（0.002 2）</text>
<text x="65" y="83.1">0.99</text>
<text x="83.5" y="79.3">（0.019 5）</text>
<text x="87.7" y="83.1">0.98</text>
<text x="20.7" y="87">F 检验值</text>
<text x="39.9" y="87">4 939.9</text>
<text x="60.9" y="87">12 192.26</text>
<text x="85.9" y="87">484.5</text>
<text x="17.5" y="91.4">注：（1）***，**，* 分别表示 1%，5%，10% 的显著性水平；（2）</text>
<text x="17.5" y="94.5">括号内为标准误。</text>
</g>
<g font-size="2.2" fill="#231f20">
<text x="133.2" y="107.9">2</text>
<text x="159.1" y="217.8">2</text>
<text x="190.4" y="217.8">2</text>
</g>
<g font-size="1.5" fill="#231f20">
<text x="47.7" y="39.7">***</text>
<text x="70" y="39.7">***</text>
<text x="92.8" y="39.7">***</text>
<text x="47.7" y="46.8">***</text>
<text x="70" y="46.8">***</text>
<text x="92.8" y="46.8">***</text>
<text x="48.5" y="53.8">***</text>
<text x="70.8" y="53.8">***</text>
<text x="93.5" y="53.8">***</text>
<text x="48.8" y="60.8">**</text>
<text x="70.8" y="60.8">***</text>
<text x="93.5" y="60.8">***</text>
<text x="48.5" y="67.8">***</text>
<text x="70.8" y="67.8">***</text>
<text x="93.2" y="67.8">**</text>
<text x="47.7" y="74.8">***</text>
<text x="70.8" y="74.8">***</text>
<text x="93.5" y="74.8">***</text>
<text x="26.2" y="81.9">2</text>
<text x="47.7" y="85.7">***</text>
<text x="71.3" y="85.7">***</text>
<text x="91.8" y="85.7">***</text>
</g>
</svg>
